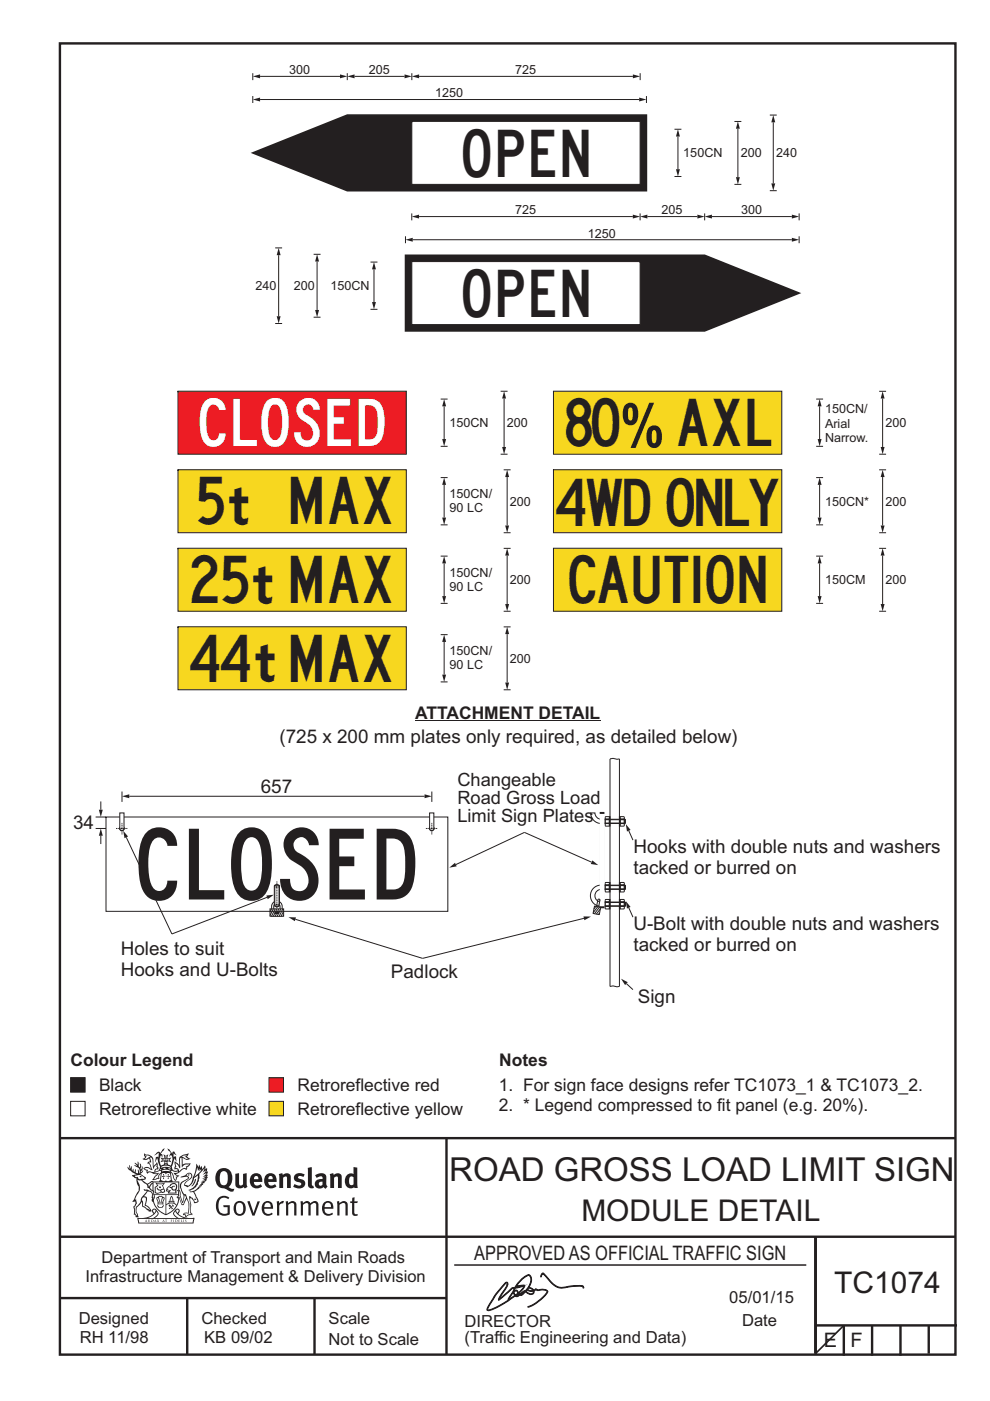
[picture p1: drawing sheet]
<svg xmlns="http://www.w3.org/2000/svg" width="210mm" height="297mm" viewBox="0 0 210 297" stroke-linecap="round" stroke-linejoin="round" font-family="sans-serif">
<path d="M12.7 9.2h190v278h-190zM12.7 241.3h189.9M94.7 241.4v45.8M12.7 275.2h82M12.7 262.2h190.1M39.7 275.2v12M66.7 275.2v12M173 262.2v24.8M173 281h30M197 281v6" fill="none" stroke="#231f20" stroke-width=".51"/>
<path d="M96.4 268.2h74.6" fill="none" stroke="#231f20" stroke-width=".21"/>
<g fill="#231f20">
<path d="M47 248.5a2.55 2.55 0 0 0 0 2.7l.3 .1a.81 .81 0 0 0 1-.9v-.6a1.04 1.04 0 0 0-1.1-1.5zM46.3 248.1a1.82 1.82 0 0 1 2.1-.2 1.82 1.82 0 0 1 .9 1.9 2.29 2.29 0 0 1-.8 1.9l.7 .3h.5l-.2 .6a2.87 2.87 0 0 1-2-.7 2.12 2.12 0 0 1-1.7-3.1z" fill-rule="evenodd"/>
<path d="M49.9 248.9l.8-.2v2a.46 .46 0 0 0 .2 .6 .46 .46 0 0 0 .7-.2v-2.2l.7-.2v2.4l.2 .5-.6 .4-.2-.3a1.02 1.02 0 0 1-1.2 .2 1.02 1.02 0 0 1-.6-1.1z" fill-rule="evenodd"/>
<path d="M54 249.5l-.1 .5h.9a.49 .49 0 0 0-.2-.6 .49 .49 0 0 0-.6 .1zM53.4 249.2a1.34 1.34 0 0 1 1.6-.3 1.34 1.34 0 0 1 .6 1.5v.2h-1.7a.77 .77 0 0 0 .5 .8 .77 .77 0 0 0 .9-.3l.3 .4a1.59 1.59 0 0 1-2.1 .2 1.59 1.59 0 0 1-.4-2z" fill-rule="evenodd"/>
<path d="M57 249.5l-.1 .5h.9a.49 .49 0 0 0-.2-.6 .49 .49 0 0 0-.6 .1zM56.4 249.2a1.34 1.34 0 0 1 1.6-.3 1.34 1.34 0 0 1 .7 1.5v.2h-1.8a.77 .77 0 0 0 .5 .8 .77 .77 0 0 0 .9-.3l.3 .4a1.59 1.59 0 0 1-2 .2 1.59 1.59 0 0 1-.5-2z" fill-rule="evenodd"/>
<path d="M59.1 248.9l.8-.2 .1 .4a.95 .95 0 0 1 1-.3 .95 .95 0 0 1 .7 .8v2.3h-.8v-2.3a.46 .46 0 0 0-.8 .1v2.2h-.9z" fill-rule="evenodd"/>
<path d="M62.5 249.1a1.75 1.75 0 0 1 2.1-.1l-.2 .5-.6-.2a.43 .43 0 0 0-.6 .3l.4 .3a1.04 1.04 0 0 1 1.2 1.2 1.04 1.04 0 0 1-1.4 .9l-1.2-.4 .3-.6 1 .4 .4-.4a.88 .88 0 0 0-1-.5l-.4-.2-.1-.4z" fill-rule="evenodd"/>
<path d="M65.3 247.6l.8-.2 .1 3.8 .2 .2 .2 .5a.88 .88 0 0 1-1-.1 .88 .88 0 0 1-.3-1z" fill-rule="evenodd"/>
<path d="M67.8 250.6a.43 .43 0 0 0-.1 .7 .43 .43 0 0 0 .7-.1v-.7zM66.8 249.2a1.7 1.7 0 0 1 2.4 .1v1.8l.3 .4-.4 .5-.5-.3a1.03 1.03 0 0 1-1.7-.2 1.03 1.03 0 0 1 .8-1.5h.7v-.4a.8 .8 0 0 0-1.2 .1z" fill-rule="evenodd"/>
<path d="M69.9 248.9l.8-.2 .1 .4a.95 .95 0 0 1 1-.3 .95 .95 0 0 1 .7 .8v2.3h-.8v-2.3a.46 .46 0 0 0-.8 .1v2.2h-.8z" fill-rule="evenodd"/>
<path d="M74.3 249.5a1.48 1.48 0 0 0 0 1.7l.4 .1 .3-.2v-1.5l-.3-.2zM75 247.4l.8 .2 .1 4.3h-.7l-.1-.2a1.26 1.26 0 0 1-1.4 0 1.26 1.26 0 0 1-.6-1.3 1.29 1.29 0 0 1 .5-1.3 1.29 1.29 0 0 1 1.4-.2z" fill-rule="evenodd"/>
<path d="M46.4 253.9a1.72 1.72 0 0 1 2.2 0l-.2 .3a1.24 1.24 0 0 0-1.4-.1 1.24 1.24 0 0 0-.7 1.3 1.49 1.49 0 0 0 1.3 2l.7-.2v-1.3h-.9l-.1-.4h1.4v2a1.93 1.93 0 0 1-2.2-.1 1.93 1.93 0 0 1-.7-2.2l.2-.7z" fill-rule="evenodd"/>
<path d="M50.3 255.2a1.65 1.65 0 0 0 .3 2.2 .99 .99 0 0 0 1-1.5 .78 .78 0 0 0-.4-.8 .78 .78 0 0 0-.9 .1zM50 254.9a1.33 1.33 0 0 1 1.6-.1 1.33 1.33 0 0 1 .5 1.5 1.31 1.31 0 0 1-1.3 1.5 1.31 1.31 0 0 1-1.3-1.6l.1-.5z" fill-rule="evenodd"/>
<path d="M52.5 254.7l.4-.1 .9 2.6 .8-2.5h.5l-1.1 3h-.5z" fill-rule="evenodd"/>
<path d="M56.2 255.2l-.2 .7h1.4a.7 .7 0 0 0-.3-.8 .7 .7 0 0 0-.9 .1zM55.9 255a1.22 1.22 0 0 1 1.5-.2 1.22 1.22 0 0 1 .5 1.5h-1.9a.93 .93 0 0 0 .5 1 .93 .93 0 0 0 1.2-.2l.1 .3a1.43 1.43 0 0 1-1.7 .1 1.43 1.43 0 0 1-.6-1.7z" fill-rule="evenodd"/>
<path d="M58.7 254.8l.4-.2 .1 .5 .4-.3 .6-.2-.2 .6a.66 .66 0 0 0-.8 .6v1.9h-.4z" fill-rule="evenodd"/>
<path d="M60.6 254.8l.4-.2 .1 .5a.94 .94 0 0 1 1-.4 .94 .94 0 0 1 .8 .7v2.3h-.5l-.1-2.5a.81 .81 0 0 0-1.2 .3v2.2h-.4z" fill-rule="evenodd"/>
<path d="M63.7 254.7l.5-.1 .1 .5 .4-.3a.78 .78 0 0 1 1.1 .3 .9 .9 0 0 1 1-.5 .9 .9 0 0 1 .7 .8v2.3h-.4l-.1-2.5a.67 .67 0 0 0-1.1 .3v2.2h-.5v-2.4l-.4-.2-.7 .4v2.2h-.5z" fill-rule="evenodd"/>
<path d="M69 255.2l-.2 .7h1.4a.7 .7 0 0 0-.3-.8 .7 .7 0 0 0-.9 .1zM68.7 255a1.22 1.22 0 0 1 1.5-.2 1.22 1.22 0 0 1 .5 1.5h-1.9a.93 .93 0 0 0 .5 1 .93 .93 0 0 0 1.2-.2l.1 .3a1.44 1.44 0 0 1-1.7 .1 1.44 1.44 0 0 1-.6-1.7z" fill-rule="evenodd"/>
<path d="M71.4 254.8l.5-.2 .1 .5a.94 .94 0 0 1 1-.4 .94 .94 0 0 1 .7 .7v2.3h-.4l-.1-2.5a.81 .81 0 0 0-1.2 .3v2.2h-.5z" fill-rule="evenodd"/>
<path d="M74.7 254l.5-.2v.9h.7l-.1 .4h-.7l.1 2.2 .1 .1h.5l.1 .3a.75 .75 0 0 1-1.2-.6v-2h-.4v-.4h.4z" fill-rule="evenodd"/>
<path d="M30.8 244.9l1.1 .3-.9 .5h-.4l.5-.5zM31.8 245.5l.2-.1a2.44 2.44 0 0 1 .4 2l.1 .4 .7-1-.1 .6 .3 .3a.57 .57 0 0 0-.6 .8l-1-.2-.5 .2 .1-.5-.7-.2 .6-.2 1 .5 .1-.1-.6-1.3-.2-.1 .5-.1zM30.7 244.5l-.2 .4 .3 .4-.6 .4a1.04 1.04 0 0 0 1.4-.1l.2 .7h-.4l-.2 .4a.94 .94 0 0 1 .9 1.1l-.2-.1a1.16 1.16 0 0 0-1.5-.1l.3 .4 .4 .2 .1 .5 .2 .2v-.2a.94 .94 0 0 1 1.1 .2h.9l-1.2 1.2a1.13 1.13 0 0 0 1.2-.2l.4-.1-.1-.4 .5-.7a.83 .83 0 0 0-.6 1.1l-.3-.1-.7 .3 1.1-1.4-.5 .2-.5-.1 1.3-.5-.2-.2-.8 .4v-.3l.2-.2 .3 .1 .1-.3-.2-.4v-.6l-.2-.3-.6 .9v-.7a1.42 1.42 0 0 0-1.7-1.8z" fill-rule="evenodd"/>
<path d="M38.5 245.3l.5-.3 .7-.1-.6 .3 .8 .5h-.3zM38.3 245.5h.2l.1 2a1.69 1.69 0 0 1 1.5-.7l-.7 .5 .1 .5a1.1 1.1 0 0 0-1.5 .6l-.1-.5-.2-.2h-.5l.2-.4-.2-.7a1.42 1.42 0 0 1 .8 1.1l.2-.1zM37.1 246.2l.1 1-.2 .3v.5l.6-.1 .1 .2a.96 .96 0 0 1-1.1-.1l-.1 .1a1.06 1.06 0 0 0 1.3 .2v.1a.72 .72 0 0 1-1 .2l.3 .5 .6 .3-.4 .1-.1 .7-.3-.4-.3-1.1-.4-.4 .4 .9a1.54 1.54 0 0 0 .6 1.2l.2-.3a.58 .58 0 0 1 .5-.7l.1-.2h-.3l-.4-.3 .9-.5a.93 .93 0 0 1 1.1-.5l.1 .2 .2-.1 .1-.5a.99 .99 0 0 0 .7-.9l-1.3 .1-.4 .3v-1.5l.9 .4 .8-.3h-.3l-.5-.4 .4-.7-.7 .2a1.46 1.46 0 0 0-1.3 2.1v.4l-.2-.4z" fill-rule="evenodd"/>
<path d="M35.6 248.9l.2 .1-.1 .4h.3l-.3 .1v.5l-.1-.6h-.3l.3-.1z" fill-rule="evenodd"/>
<path d="M34.6 248.9l.2 .1-.1 .3 .4 .1h-.4v.6l-.1-.5-.3-.1h.3z" fill-rule="evenodd"/>
<path d="M34.3 248.8a.57 .57 0 0 1 .9 .2 .57 .57 0 0 1 .9-.2l.2 1.4-.2 .1a.57 .57 0 0 1-.9-.1 .69 .69 0 0 1-1.1 0zM34.2 248.1l-.3 2.1-.2 .4h2.9l-.1-.4-.3-2.1h-.2v.3l-.8-.1-.9 .1 .1-.3z" fill-rule="evenodd"/>
<path d="M34.2 252.4a.3 .3 0 0 0 .6 0 .3 .3 0 0 0-.6 0zM33.3 251l.3 .3-.3 .3a.79 .79 0 0 0 0 1.3l.8-.2-.1-.3a.55 .55 0 0 1-.7-.6h.1l.1 .3 .4 .1 .8-.2-.4-.7 .4-.3-.7 .1zM33 250.7l1.1 .2 .9-.2-.4 .7 .4 1.1a.56 .56 0 0 1-.8 .3l-.2 .1a.73 .73 0 0 1-.9 .1 .73 .73 0 0 1-.3-.9v-.4l.5-.4z" fill-rule="evenodd"/>
<path d="M35.6 251.9l.7-.5a.58 .58 0 0 1 1-.1 .58 .58 0 0 1-.5 .9l-.2-.3a.43 .43 0 0 1 .6-.3v-.1a.57 .57 0 0 0-.8 .2l-.2-.1-.3 .2 .4 .1a.55 .55 0 0 0 .9 .5v.5h-1.3l.3-.4-.1-.2-.6 .1 .2-.2-.2-.1zM35.4 251.8l-.1 .2a.39 .39 0 0 0 .2 .7l.3-.1-.2 .5h1.9l-.1-.8a.86 .86 0 0 0-.1-1.4 .86 .86 0 0 0-1.3 .4z" fill-rule="evenodd"/>
<path d="M36 254.8h.8v.2h-.8zM36.4 253.8l.2 .8h-.4zM36.4 253.5l-.3 .5-.1 .6h-.2v.4l-.7 .4 .1 .2a1.48 1.48 0 0 1 2.2 .1l.2-.1-.6-.5v-.5h-.2l-.1-.6z" fill-rule="evenodd"/>
<path d="M35.8 255.4l.3 .1 .2 .3 .3-.2-.2-.2a.38 .38 0 0 1 .4 .5l-.1-.2-.3 .3 .3 .2-.3 .2-.1-.3-.4 .3-.1-.2 .4-.3-.2-.1-.1 .1z" fill-rule="evenodd"/>
<path d="M34.5 254h.2v.2l-.3 .6h-.1zM33.6 255.3h.9v.2a.55 .55 0 0 1-.8 .4v-.2h-.2zM33.4 254h.2l.2 .8h-.2zM33.6 255h.8l.1 .1-.8 .1zM33.8 253.7h.5l-.2 1.1h-.2zM33.3 253.8l-.1 .3 .3 1.2a.48 .48 0 0 0-.1 .5 .48 .48 0 0 0 .4 .3l.6-.1a.49 .49 0 0 0 .2-.7l.3-1.2-.1-.3a1.42 1.42 0 0 0-1.5 0z" fill-rule="evenodd"/>
<path d="M33.6 251.6h.5l.1 .3h-.4z" fill-rule="evenodd"/>
<path d="M41.3 250.1l.3-.2-.2 .9-.6 .7h-.2l.5-.7z" fill-rule="evenodd"/>
<path d="M39.7 249l.3-.2 .5 .2a.88 .88 0 0 1-.6 1.1 1.22 1.22 0 0 0-.8 1.3l.5 .2a.72 .72 0 0 0 .9-.4l.5-.8 .2-.6 .8-.6v.3a2.85 2.85 0 0 1-2 2.8l.1 .1a2.13 2.13 0 0 0 1.9-1.5l-.1-.2a2.01 2.01 0 0 0 .3-1.8l1.2-1.3-.4 1 .7-.5-.7 1 .8-.4-.8 .8 .7-.1-.9 .5 .8-.1-.8 .4h.7l-.8 .3 .3 .2h-.4l.2 .4-.4-.1 .2 .3h-.4l.1 .3h-.1a2.16 2.16 0 0 1-2 1l.1 .2h.4a.76 .76 0 0 1 .7 .7l.5 1.2-.6 .2a1.45 1.45 0 0 0-1.2-1.3l.3 1.8-.1 1.9 .4 .2a1.07 1.07 0 0 0-1.2 .4v-.3l-.5-.2a.87 .87 0 0 1 1-.1l.1-.7a4.4 4.4 0 0 0-.6-3.1l-.1-.3h-.2a2.16 2.16 0 0 1-.7-2.2l.3-.3 1.2-.8a.55 .55 0 0 0-.4-.7zM37.8 252.4a.76 .76 0 0 1 .3 1.1l.6 1.6 .4-1.7 .2 .1a.61 .61 0 0 1-.1 .9l-.3 .9h-.2l-.7-1.6-.3 .1a1.18 1.18 0 0 0 .1-1.4zM41.8 247.5l.2 .8 .3-.6v.6l.3-.5a1.9 1.9 0 0 1-1.1 1.4l-.3 .3zM38.2 249.6l1.4-.1 .2 .1v.3l-.5 .3a1.26 1.26 0 0 0-1 1.9l.2 .7a1.84 1.84 0 0 1 .2 2l-.4-1.3a.96 .96 0 0 0-.4-1.3l-.4 .3a.78 .78 0 0 1-.1 1.3l.2 .2h.4l.4 1.1a.38 .38 0 0 0 .2 .4 .38 .38 0 0 0 .4-.1l.6-1.2a2.94 2.94 0 0 1 .3 2.5v.5l-.8-.1-.3 .4v.2l.4-.1 .1 .4 .2 .1a1.02 1.02 0 0 1 1.3-.5l-.1-.4-.3-.1 .2-1.7-.3-1.4 .1 .1a1.14 1.14 0 0 1 .7 .9 .63 .63 0 0 0 .9-.2 .63 .63 0 0 0-.2-.8l-.6-1.3 .9-.6 .2-.3 .2-.1v-.2h.3l-.1-.3h.4l-.1-.3 .5-.1-.2-.2 .5-.4 .1-.2-.3 .1 .5-.6-.3 .1 .3-.6-.4 .1 .4-.5v-.3l-.3 .2 .1-.6v-.3l-.4 .3-.1-.8-.5 .8-.2-.7-.2 .5-.3-.8-.1 .6-.5-.8-.1 1.4-.7 1.9a1.81 1.81 0 0 1-.9 1.4l-.6-.2a1.75 1.75 0 0 1 1.1-1.2 .75 .75 0 0 0 .1-1.3 .75 .75 0 0 0-1.2 .5z" fill-rule="evenodd"/>
<path d="M41.2 254.2l.3-.1 .1 .3h-.4z" fill-rule="evenodd"/>
<path d="M29.4 258.4h11.6l-.2 .8h-11.3zM31.3 258.2l.5-.1a2.48 2.48 0 0 0 1.4-1.3l.2 .6-.5 .5-.4 .3zM32.5 256.6l.3-.2 .2 .2-.3 .6zM37.2 256.8a2.65 2.65 0 0 0 1.8 1.4h-1.1l-.5-.3-.5-.5zM37.4 256.6l.2-.2 .3 .2-.3 .6zM29.2 258.2l.1 1.2h11.7l.3-1.1-.2-.1a4.1 4.1 0 0 1-3.3-.9l.3-.4-.1-.5a1.06 1.06 0 0 0-1.3 .9l.2 .4 .6 .5h-4.7l.3-.1a.84 .84 0 0 0 .6-.7 .84 .84 0 0 0-.5-.9l-.3-.2-.5 .1-.1 .5 .3 .4a4.2 4.2 0 0 1-3.4 .9z" fill-rule="evenodd"/>
<path d="M31 258.7l.1 .2h-.2zM31 258.6l-.3 .5 .4-.1 .2 .1z" fill-rule="evenodd"/>
<path d="M31.3 258.6h.2v.4a.25 .25 0 0 0 .3-.1 .25 .25 0 0 0-.1-.3h.1a.29 .29 0 0 1 0 .4 .29 .29 0 0 1-.4 0 .29 .29 0 0 1 0-.4z" fill-rule="evenodd"/>
<path d="M32.2 258.6a.22 .22 0 0 1 .3 .2 .22 .22 0 0 1-.3 .2zM32 258.6v.5a.33 .33 0 0 0 .5-.1 .33 .33 0 0 0 0-.4 .33 .33 0 0 0-.5 0z" fill-rule="evenodd"/>
<path d="M32.9 258.7l.1 .2h-.2zM32.9 258.6l-.2 .5 .3-.1 .2 .1z" fill-rule="evenodd"/>
<path d="M33.3 258.6h.2v.2l.3-.2-.2 .2 .2 .3-.3-.2-.1 .2h-.1l.2-.3z" fill-rule="evenodd"/>
<path d="M34.7 258.7l.1 .2h-.2zM34.7 258.6l-.3 .5 .4-.1 .2 .1z" fill-rule="evenodd"/>
<path d="M35 258.6h.4h-.1v.5h-.2l.1-.5z" fill-rule="evenodd"/>
<path d="M36.2 258.6h.3h-.2v.2h.2h-.2l.1 .3h-.2z" fill-rule="evenodd"/>
<path d="M36.7 258.6h.2v.5h-.2z" fill-rule="evenodd"/>
<path d="M37.3 258.6a.22 .22 0 0 1 .3 .2 .22 .22 0 0 1-.3 .2zM37.1 258.6v.5a.33 .33 0 0 0 .5-.1 .33 .33 0 0 0 0-.4 .33 .33 0 0 0-.5 0z" fill-rule="evenodd"/>
<path d="M37.8 258.6h.3h-.1v.2h.1h-.1v.2l.1 .1h-.3z" fill-rule="evenodd"/>
<path d="M38.3 258.6h.3l-.1 .4 .2 .1h-.4z" fill-rule="evenodd"/>
<path d="M38.9 258.6h.2v.5h-.2z" fill-rule="evenodd"/>
<path d="M39.3 258.6h.2l-.2 .1 .2 .2-.1 .2h-.1v-.2l.2 .1z" fill-rule="evenodd"/>
<path d="M34.2 247.4a1.51 1.51 0 0 1 2 .2 2.67 2.67 0 0 0-2.1 0zM35.7 247.6l.4 .2 .1 .2-.4-.1zM34.6 247.7l.4-.1 .2 .2h-.4zM34 247.9l.3 .1-.3 .1zM34.9 246.9l.3-.2 .2 .2zM34.9 245.7h.2v.4h-.2zM35 245.1l.2 .2 .2-.2-.1 .4h-.2zM35.1 246.3h.2l.1 .4-.2-.2-.2 .2zM35.3 245.7h.2v.4h-.2zM34.4 245.7l.3 .1v.2l-.3 .1 .2-.2zM35.7 245.8l.3-.1-.2 .2 .2 .2-.4-.1zM32.7 244.9l1-.5-.1 1-.2-.1-.4 .1-.2 1.1 .5-1 .2 .9a1.84 1.84 0 0 1 .3 1.7l.4 .1a2.48 2.48 0 0 1 2.2 .1l.2-.3-.2-.7 .7-1.7 .4 .6-.2-1-.2-.1-.2 .3v-.9l.6 .4-.6-.7h-.3l-.1 .4-.5-.8-.5-.3 .2 .4 .5 .6-.4 .7 .4-.3a2.06 2.06 0 0 1 0 2.2l-.6-.2-.1-.6 .1-.1 .8 .2-.4-.5 .4-.5-.7 .2-.2-.2 .2-.7-.5 .4-.5-.4 .2 .7-.2 .2-.7-.2 .4 .5-.4 .5 .7-.2 .2 .1-.2 .6-.5 .2a2.02 2.02 0 0 1 0-2.2l.3 .5-.1-.6-.3-.1 .8-1.2-.5 .3-.4 .7-.2-.3a.8 .8 0 0 0-.8 .5z" fill-rule="evenodd"/>
<path d="M29.2 250.1l.3 .2a.61 .61 0 0 1 .8 .3l.3 .2a.8 .8 0 0 1 .6 1l.4 .1 .5 .6a1 1 0 0 1 .5 1l-.1 .7v-.5h-.1a.96 .96 0 0 0-.8-1.3l-.3-.2h-.6l-.1-.1-.2 .1 .2 .3h.5l-1.1 1.4-.2 .9-.4 .6a1.33 1.33 0 0 0-.5 1.8l.2 .5a1.26 1.26 0 0 1-.5-1.4l-.1-.4a1.56 1.56 0 0 0 .4-1.7l-.3 .2 .2-.5a3.2 3.2 0 0 0 .7-3zM30.4 253.9h.4a2.06 2.06 0 0 1-.1 1.6l.7 .5 .4 .5-.6-.2-.8-.6-.1-.9a.51 .51 0 0 1 .1-.9zM28.6 249.3a1.52 1.52 0 0 1 2.1 .6l-1.1 .1-.2-.1-.2-.4-.4 .1zM27.5 247v.8l-.3-.4-.2 .1a3.1 3.1 0 0 0 2 1.5l-1 .1 .5 .6 .5 .1v1.1a1.84 1.84 0 0 1-.2 2.5l-.4 .9-.4 .4 .3 .1 .4-.1 .1 .4-.2 .5-.3 .2 .1 1.8 .2-.1 .2 .6h.2l.4-.1-.1-.5a1.3 1.3 0 0 1-.1-1.6l.8-1.1 .2 1.1 .6 .2 .4 .6 .2-.2 .2 .4 .5-.1a1.85 1.85 0 0 0-1.2-1.3l.1-.3a1.39 1.39 0 0 0 0-1.5h-.5l.5-.6a.66 .66 0 0 1 .9-.4 .66 .66 0 0 1 .3 .9l-.1 .4h.2v.1l-.2 .3 .2 .5 .2-.3a2.24 2.24 0 0 0 .1-2.2 .73 .73 0 0 1-.7-.6 .73 .73 0 0 1 .5-.8l.1-.2a.94 .94 0 0 0-.9 .8 .48 .48 0 0 1-.1-.5 .48 .48 0 0 1 .5-.3l.5-.3a.51 .51 0 0 0-.8 .2l-.5 .3-1-.8 .6-.1 .1-.5-1.1-.7 .5-.4v-.4l-.5 .5 .1-.2a.69 .69 0 0 0 .2-1.1v.5l-.3 .2 .1-1.1-.3-.2 .1 .6-.1 .2-.4-1.2v.6l-.7-.3 .6 .6-.6-.2 .2 .3a1 1 0 0 1 .8 1.5l-.2-.8v.8l-.5-.2-.1-.7-.2 .6-.2-.1v-.6l-.2 .4-.2-.2 .1-.7-.2 .5z" fill-rule="evenodd"/>
<path d="M29.5 249.5l.3-.2 .3 .3z" fill-rule="evenodd"/>
<path d="M32.4 250.5h5.6v2l-.2-.1v-1.7h-5.2v2.5h5.2v-.8l.1 .2-.1 1.1v-.3h-2.5v4a4.1 4.1 0 0 0 2.6-3.6l.1-.1a4 4 0 0 1-2.8 3.9 4.2 4.2 0 0 1-2.8-4.7l.1 1.3 .1-.1a3.8 3.8 0 0 0 2.5 3.3v-4h-2.5l-.2-.9z" fill-rule="evenodd"/>
<circle cx="40" cy="249.1" r=".17"/>
</g>
<path d="M179 281v6.4M185 281v6.4M191 281v6.4" fill="none" stroke="#231f20" stroke-width=".51"/>
<path d="M179 281l-6 6" fill="none" stroke="#231f20" stroke-width=".35"/>
<path d="M86 50.1v1.5M87.3 45.2v1.5M135.8 45.2v1.5M149.5 45.2v1.5M151 45.9h17M169.5 45.2v1.5M169.5 50.1v1.5" fill="none" stroke="#231f20" stroke-width=".21"/>
<g fill="#231f20">
<path d="M149.5 45.9l1.5-.4v.8z"/>
<path d="M168 45.5l1.5 .4-1.5 .4z"/>
</g>
<path d="M137.3 45.9h10.6" fill="none" stroke="#231f20" stroke-width=".21"/>
<g fill="#231f20">
<path d="M135.8 45.9l1.5-.4v.8z"/>
<path d="M147.9 45.5l1.6 .4-1.6 .4z"/>
</g>
<path d="M88.9 45.9h45.3" fill="none" stroke="#231f20" stroke-width=".21"/>
<g fill="#231f20">
<path d="M87.3 45.9l1.6-.4v.8z"/>
<path d="M134.2 45.5l1.6 .4-1.6 .4z"/>
</g>
<path d="M87.5 50.8h80.5" fill="none" stroke="#231f20" stroke-width=".21"/>
<g fill="#231f20">
<path d="M86 50.8l1.5-.4v.8z"/>
<path d="M168 50.4l1.5 .4-1.5 .4z"/>
</g>
<path d="M86 54.1h63.5l20 8-20 8.1h-63.5z" fill-rule="evenodd" fill="#231f20" stroke="#231f20" stroke-width=".33"/>
<path d="M87.3 55.5v13.3h48.5v-13.3z" fill-rule="evenodd" fill="#fff" stroke="#231f20" stroke-width=".21"/>
<path d="M58.4 52.6h1.4M66.5 53.9h1.5M78.6 55.6h1.5M79.3 57.1v6.9M58.4 68.6h1.4M66.5 67.3h1.5M78.6 65.6h1.5" fill="none" stroke="#231f20" stroke-width=".21"/>
<g fill="#231f20">
<path d="M78.9 64h.8l-.4 1.6z"/>
<path d="M79.3 55.6l.4 1.5h-.8z"/>
</g>
<path d="M67.3 55.4v10.3" fill="none" stroke="#231f20" stroke-width=".21"/>
<g fill="#231f20">
<path d="M66.8 65.7h.9l-.4 1.6z"/>
<path d="M67.3 53.9l.4 1.5h-.9z"/>
</g>
<path d="M59.1 54.1v12.9" fill="none" stroke="#231f20" stroke-width=".21"/>
<g fill="#231f20">
<path d="M58.7 67h.8l-.4 1.6z"/>
<path d="M59.1 52.6l.4 1.5h-.8z"/>
</g>
<path d="M143.1 37.4h1.4M143.1 27.4h1.4M143.8 28.9v7M155.8 25.8h1.4M155.8 39.1h1.4M163.3 24.4h1.4M163.3 40.4h1.4" fill="none" stroke="#231f20" stroke-width=".21"/>
<g fill="#231f20">
<path d="M143.4 35.9h.8l-.4 1.5z"/>
<path d="M143.8 27.4l.4 1.5h-.8z"/>
</g>
<path d="M156.5 27.3v10.3" fill="none" stroke="#231f20" stroke-width=".21"/>
<g fill="#231f20">
<path d="M156.1 37.6h.8l-.4 1.5z"/>
<path d="M156.5 25.7l.4 1.6h-.8z"/>
</g>
<path d="M53.6 15.5v1.5M55.2 16.2h16.9M73.7 15.5v1.5M87.3 15.5v1.5M135.8 15.5v1.5M53.6 20.4v1.4M137.1 20.4v1.4" fill="none" stroke="#231f20" stroke-width=".21"/>
<g fill="#231f20">
<path d="M72.1 15.8l1.6 .4-1.6 .4z"/>
<path d="M53.6 16.2l1.6-.4v.8z"/>
</g>
<path d="M75.2 16.2h10.6" fill="none" stroke="#231f20" stroke-width=".21"/>
<g fill="#231f20">
<path d="M85.8 15.8l1.5 .4-1.5 .4z"/>
<path d="M73.7 16.2l1.5-.4v.8z"/>
</g>
<path d="M88.9 16.2h45.3" fill="none" stroke="#231f20" stroke-width=".21"/>
<g fill="#231f20">
<path d="M134.2 15.8l1.6 .4-1.6 .4z"/>
<path d="M87.3 16.2l1.6-.4v.8z"/>
</g>
<path d="M55.2 21.1h80.4" fill="none" stroke="#231f20" stroke-width=".21"/>
<g fill="#231f20">
<path d="M135.6 20.7l1.5 .4-1.5 .4z"/>
<path d="M53.6 21.1l1.6-.4v.8z"/>
</g>
<path d="M53.6 32.4l20.1-8h63.4v16h-63.4z" fill-rule="evenodd" fill="#231f20" stroke="#231f20" stroke-width=".33"/>
<path d="M87.3 25.7h48.5v13.4h-48.5z" fill-rule="evenodd" fill="#fff" stroke="#231f20" stroke-width=".21"/>
<path d="M164 25.9v13" fill="none" stroke="#231f20" stroke-width=".21"/>
<g fill="#231f20">
<path d="M163.6 38.9h.8l-.4 1.5z"/>
<path d="M164 24.4l.4 1.5h-.8z"/>
</g>
<path d="M106.8 99.6h1.5M93.5 111.3h1.4M93.5 101.3h1.4M94.2 102.8v6.9M106.8 112.9h1.5" fill="none" stroke="#231f20" stroke-width=".21"/>
<g fill="#231f20">
<path d="M93.8 109.7h.8l-.4 1.6z"/>
<path d="M94.2 101.3l.4 1.5h-.8z"/>
</g>
<path d="M107.6 101.1v10.3" fill="none" stroke="#231f20" stroke-width=".21"/>
<g fill="#231f20">
<path d="M107.2 111.4h.8l-.4 1.6z"/>
<path d="M107.6 99.6l.4 1.5h-.8z"/>
</g>
<path d="M37.8 99.6h48.4v13.4h-48.4z" fill-rule="evenodd" fill="#f7d71f" stroke="#231f20" stroke-width=".21"/>
<path d="M93.5 117.9h1.4M94.2 119.5v6.9M106.8 116.3h1.5M93.5 127.9h1.4M106.8 129.6h1.5" fill="none" stroke="#231f20" stroke-width=".21"/>
<g fill="#231f20">
<path d="M93.8 126.4h.8l-.4 1.5z"/>
<path d="M94.2 117.9l.4 1.6h-.8z"/>
</g>
<path d="M107.6 117.8v10.3" fill="none" stroke="#231f20" stroke-width=".21"/>
<g fill="#231f20">
<path d="M107.2 128.1h.8l-.4 1.5z"/>
<path d="M107.6 116.2l.4 1.6h-.8z"/>
</g>
<path d="M37.8 116.2h48.4v13.4h-48.4z" fill-rule="evenodd" fill="#f7d71f" stroke="#231f20" stroke-width=".21"/>
<path d="M93.5 134.6h1.4M94.2 136.1v6.9M106.8 132.9h1.5M93.5 144.6h1.4M106.8 146.2h1.5" fill="none" stroke="#231f20" stroke-width=".21"/>
<g fill="#231f20">
<path d="M93.8 143h.8l-.4 1.6z"/>
<path d="M94.2 134.6l.4 1.5h-.8z"/>
</g>
<path d="M107.6 134.4v10.3" fill="none" stroke="#231f20" stroke-width=".21"/>
<g fill="#231f20">
<path d="M107.2 144.7h.8l-.4 1.6z"/>
<path d="M107.6 132.9l.4 1.5h-.8z"/>
</g>
<path d="M37.8 132.9h48.4v13.3h-48.4z" fill-rule="evenodd" fill="#f7d71f" stroke="#231f20" stroke-width=".21"/>
<path d="M173.1 94.6h1.5M173.1 84.6h1.5M173.8 86.2v6.9M186.5 83h1.4M186.5 96.3h1.4" fill="none" stroke="#231f20" stroke-width=".21"/>
<g fill="#231f20">
<path d="M173.4 93.1h.9l-.5 1.5z"/>
<path d="M173.8 84.6l.5 1.6h-.9z"/>
</g>
<path d="M187.2 84.5v10.3" fill="none" stroke="#231f20" stroke-width=".21"/>
<g fill="#231f20">
<path d="M186.8 94.8h.8l-.4 1.5z"/>
<path d="M187.2 83l.4 1.5h-.8z"/>
</g>
<path d="M117.4 82.9h48.4v13.4h-48.4z" fill-rule="evenodd" fill="#f7d71f" stroke="#231f20" stroke-width=".21"/>
<path d="M88.1 152.9h39.2M20.3 173.2h2.2M20.3 175.7h2.2M21.4 169.9v1.8M24.9 175.2l1-.6 .9 .6v1l-.9 .5-1-.5zM90.6 175.2l1-.6 .9 .6v1l-.9 .5-1-.5z" fill="none" stroke="#231f20" stroke-width=".21"/>
<path d="M21 171.7h.8l-.4 1.5z" fill="#231f20"/>
<path d="M21.4 177.2v1.8" fill="none" stroke="#231f20" stroke-width=".21"/>
<path d="M21.4 175.7l.4 1.5h-.8z" fill="#231f20"/>
<path d="M25.9 167.8v2.2M27.4 168.8h62.6M91.6 167.8v2.2" fill="none" stroke="#231f20" stroke-width=".21"/>
<g fill="#231f20">
<path d="M90 168.4l1.6 .4-1.6 .4z"/>
<path d="M25.9 168.8l1.5-.4v.8z"/>
</g>
<path d="M128.4 187.2h.8v.4h-.8zM128.4 192.2h.8v.5h-.8zM128.4 188.6h.8v.5h-.8zM128.4 190.8h.8v.4h-.8zM131.6 187.2h.8v.4h-.8zM131.6 192.2h.8v.5h-.8zM131.6 188.6h.8v.5h-.8zM131.6 190.8h.8v.4h-.8zM132.6 191.3v.9M132.6 187.7v.9" fill="none" stroke="#231f20" stroke-width=".21"/>
<g fill="#fff" stroke="#231f20" stroke-width=".21">
<path d="M131.6 187.7h.8v.8h-.8z" fill-rule="evenodd"/>
<path d="M131.6 191.3h.8v.8h-.8z" fill-rule="evenodd"/>
<path d="M128.4 187.7h.8v.8h-.8z" fill-rule="evenodd"/>
<path d="M128.4 191.3h.8v.8h-.8z" fill-rule="evenodd"/>
</g>
<path d="M128.1 191.3h4.6M128.1 188.5h4.6M128.1 192.1h4.6M128.1 187.8h4.6M128.3 187.5v1.3M128.3 191v1.3M129.2 187.5v1.3M129.2 191v1.3M131.5 187.5v1.3M131.5 191v1.3M132.4 187.5v1.3M132.4 191v1.3" fill="none" stroke="#231f20" stroke-width=".21"/>
<g fill="#fff" stroke="#231f20" stroke-width=".21">
<path d="M131.4 187.1l.1 2z" fill-rule="evenodd"/>
<path d="M131.4 190.7l.1 2z" fill-rule="evenodd"/>
<path d="M129.3 187.1l.1 2z" fill-rule="evenodd"/>
<path d="M129.3 190.7l.1 2z" fill-rule="evenodd"/>
</g>
<path d="M128.4 174.7h.8v.4h-.8zM128.4 173.2h.8v.4h-.8zM131.6 174.7h.8v.4h-.8zM131.6 173.2h.8v.4h-.8zM132.6 173.7v.9M128 187.7a2.3 2.3 0 0 0-2.8 2.2 2.3 2.3 0 0 0 2.8 2.3M128.1 187.7h4.5l.1 .8-4.6 .1zM128.1 191.3h4.5l.1 .8-4.6 .1zM128.1 188.6a1.42 1.42 0 0 0-1.9 1.3 1.42 1.42 0 0 0 1.9 1.4" fill="none" stroke="#231f20" stroke-width=".21"/>
<g fill="#fff" stroke="#231f20" stroke-width=".21">
<path d="M131.6 173.8h.8v.7h-.8z" fill-rule="evenodd"/>
<path d="M128.4 173.8h.8v.7h-.8z" fill-rule="evenodd"/>
</g>
<path d="M128.1 173.8h4.6M128.1 174.5h4.6M128.3 173.5v1.3M129.2 173.5v1.3M131.5 173.5v1.3M132.4 173.5v1.3" fill="none" stroke="#231f20" stroke-width=".21"/>
<g fill="#fff" stroke="#231f20" stroke-width=".21">
<path d="M131.4 173.1l.1 2z" fill-rule="evenodd"/>
<path d="M129.3 173.1l.1 2z" fill-rule="evenodd"/>
</g>
<g fill="none" stroke="#231f20" stroke-width=".21">
<path d="M128.1 173.7h4.5l.1 .8-4.6 .1zM128.1 173.7a1.47 1.47 0 0 1-1.9-1.3h-.9a2.32 2.32 0 0 0 2.8 2.2"/>
<circle cx="25.9" cy="175.6" r=".89"/>
<circle cx="91.6" cy="175.6" r=".89"/>
</g>
<path d="M22.5 173.2h72.5v20h-72.5z" fill-rule="evenodd" fill="#fff" stroke="#231f20" stroke-width=".21"/>
<g fill="none" stroke="#231f20" stroke-width=".21">
<circle cx="25.9" cy="175.6" r=".5"/>
<circle cx="91.6" cy="175.6" r=".5"/>
</g>
<g fill="#fff" stroke="#231f20" stroke-width=".21">
<path d="M91.1 172.4h.9v3.3a.45 .45 0 0 1-.4 .4 .45 .45 0 0 1-.5-.4z" fill-rule="evenodd"/>
<path d="M25.4 172.4h.9v3.3a.45 .45 0 0 1-.4 .4 .45 .45 0 0 1-.5-.4z" fill-rule="evenodd"/>
</g>
<path d="M24.6 175.7h2.5M25.9 176.9v-2.5M90.3 175.7h2.5M91.6 176.9v-2.5" fill="none" stroke="#231f20" stroke-width=".21" stroke-dasharray=".2 .1 0 .1" stroke-linecap="butt"/>
<path d="M58.3 187.7l.2-.1a.65 .65 0 0 1 .8 .2v4.2a.68 .68 0 0 1-1.1 0z" fill-rule="evenodd" fill="#808285" stroke="#231f20" stroke-width=".21"/>
<path d="M57.3 192.7h2.9v1.6h-2.9zM58 192.7l-.7 1.4M58.1 192.7a.9 .9 0 0 1 .4-1.1l.3-.1a.66 .66 0 0 1 .6 .7v.5M58.4 192.7l-.8 1.6M58.8 192.7l-.8 1.6M59.2 192.7l-.8 1.6M59.6 192.7l-.8 1.6M59.9 192.7a1.2 1.2 0 0 0-1.2-1.6 1.2 1.2 0 0 0-1.1 1.6l-.3 .7M60 192.7l-.8 1.6M60.2 194l-.2 .3M60.2 193.2l-.6 1.1" fill="none" stroke="#231f20" stroke-width=".21"/>
<g fill="#fff" stroke="#231f20" stroke-width=".21">
<path d="M58.3 187.8l.4-.1 .5 .2v4l-.5 .3-.4-.3z" fill-rule="evenodd"/>
<path d="M127.2 172.4h1v20h-1z" fill-rule="evenodd"/>
</g>
<path d="M129.4 160.9v48.2l.6-.1 .9 .2 .5-.1v-48.2M129.4 160.9l.6-.1 .9 .2 .5-.1M126.1 192.1l1.3 .3-.3 1.5-1.3-.3zM126.4 192.2l-.4 .5M126.5 192.2l.3-1.4 .3-.2 .1 .3-.2 1.4M126.8 192.2l-1 1.3M127.2 192.3l-1.1 1.4M127.2 193.5l-.3 .4M127.3 192.7l-.8 1.1" fill="none" stroke="#231f20" stroke-width=".21"/>
<path d="M58.3 193.4h.8l.1 .2-.9 .1z" fill-rule="evenodd" fill="#808285" stroke="#231f20" stroke-width=".21"/>
<path d="M26.8 177.5l9.7 20.5" fill="none" stroke="#231f20" stroke-width=".21"/>
<path d="M26.1 176.1l1.1 1.3-.8 .3z" fill="#231f20"/>
<path d="M62.7 194.9l26.9 8.3" fill="none" stroke="#231f20" stroke-width=".21"/>
<path d="M61.2 194.5h1.6l-.3 .8z" fill="#231f20"/>
<path d="M56.6 190.3l-20.1 7.7" fill="none" stroke="#231f20" stroke-width=".21"/>
<path d="M56.5 189.9l1.6-.2-1.3 .9z" fill="#231f20"/>
<path d="M123.9 194.7l-34.3 8.5" fill="none" stroke="#231f20" stroke-width=".21"/>
<path d="M123.8 194.3h1.6l-1.4 .8z" fill="#231f20"/>
<path d="M111.2 176.5l14.3 6.3" fill="none" stroke="#231f20" stroke-width=".21"/>
<path d="M125.6 182.4l1.3 1-1.6-.2z" fill="#231f20"/>
<path d="M111.2 176.5l-14.5 6.8" fill="none" stroke="#231f20" stroke-width=".21"/>
<path d="M95.3 184l1.2-1.1 .4 .8z" fill="#231f20"/>
<path d="M133.4 176.1l.9 2" fill="none" stroke="#231f20" stroke-width=".21"/>
<path d="M132.7 174.7l1 1.3-.7 .3z" fill="#231f20"/>
<path d="M133.4 192.5l.9 2" fill="none" stroke="#231f20" stroke-width=".21"/>
<path d="M132.7 191.1l1 1.2-.7 .3z" fill="#231f20"/>
<path d="M58.2 188.1h1.1M58.2 191.8h1.1M58.7 192.5v-5.7" fill="none" stroke="#231f20" stroke-width=".21" stroke-dasharray=".2 .1 0 .1" stroke-linecap="butt"/>
<path d="M15 233.5h3.1v3.1h-3.1z" fill-rule="evenodd" fill="#fff" stroke="#231f20" stroke-width=".21"/>
<path d="M15 228.5h3.1v3.1h-3.1z" fill-rule="evenodd" fill="#231f20" stroke="#231f20" stroke-width=".21"/>
<path d="M132.9 208.5l1.4 1.3" fill="none" stroke="#231f20" stroke-width=".21"/>
<path d="M131.7 207.5l1.4 .7-.5 .7z" fill="#231f20"/>
<path d="M57.1 233.5h3v3.1h-3z" fill-rule="evenodd" fill="#f7d71f" stroke="#231f20" stroke-width=".21"/>
<path d="M57.1 228.5h3v3.1h-3z" fill-rule="evenodd" fill="#ed1c24" stroke="#231f20" stroke-width=".21"/>
<path d="M186.5 99.6h1.4M173.1 111.3h1.5M173.1 101.3h1.5M173.8 102.8v6.9M186.5 112.9h1.4" fill="none" stroke="#231f20" stroke-width=".21"/>
<g fill="#231f20">
<path d="M173.4 109.7h.9l-.5 1.6z"/>
<path d="M173.8 101.3l.5 1.5h-.9z"/>
</g>
<path d="M187.2 101.1v10.3" fill="none" stroke="#231f20" stroke-width=".21"/>
<g fill="#231f20">
<path d="M186.8 111.4h.8l-.4 1.6z"/>
<path d="M187.2 99.6l.4 1.5h-.8z"/>
</g>
<path d="M117.4 99.6h48.4v13.4h-48.4z" fill-rule="evenodd" fill="#f7d71f" stroke="#231f20" stroke-width=".21"/>
<path d="M173.1 117.9h1.5M173.8 119.5v6.9M186.5 116.3h1.4M173.1 127.9h1.5M186.5 129.6h1.4" fill="none" stroke="#231f20" stroke-width=".21"/>
<g fill="#231f20">
<path d="M173.4 126.4h.9l-.5 1.5z"/>
<path d="M173.8 117.9l.5 1.6h-.9z"/>
</g>
<path d="M187.2 117.8v10.3" fill="none" stroke="#231f20" stroke-width=".21"/>
<g fill="#231f20">
<path d="M186.8 128.1h.8l-.4 1.5z"/>
<path d="M187.2 116.2l.4 1.6h-.8z"/>
</g>
<path d="M117.4 116.2h48.4v13.4h-48.4z" fill-rule="evenodd" fill="#f7d71f" stroke="#231f20" stroke-width=".21"/>
<path d="M93.5 94.6h1.4M93.5 84.6h1.4M94.2 86.2v6.9M106.2 96.3h1.5" fill="none" stroke="#231f20" stroke-width=".21"/>
<g fill="#231f20">
<path d="M93.8 93.1h.8l-.4 1.5z"/>
<path d="M94.2 84.6l.4 1.6h-.8z"/>
</g>
<path d="M106.9 84.5v10.3" fill="none" stroke="#231f20" stroke-width=".21"/>
<g fill="#231f20">
<path d="M106.5 94.8h.8l-.4 1.5z"/>
<path d="M106.9 83l.4 1.5h-.8z"/>
</g>
<path d="M37.8 82.9h48.4v13.4h-48.4z" fill-rule="evenodd" fill="#ed1c24" stroke="#231f20" stroke-width=".21"/>
<path d="M106.2 83h1.5" fill="none" stroke="#231f20" stroke-width=".21"/>
<path d="M115 270l.3-.1 .8 .9a4.5 4.5 0 0 0 3 2.2l2-.4a3.9 3.9 0 0 1 2.6 .2l.1 .2-.1 .1-.2-.3h-2.4a3.9 3.9 0 0 1-4.6-1.3l-1.3-1.4-.4 .6h-.1zM107.2 271.9l.3-.1 .2 .2-.1 .7-1.7 2.7 2-1.7a1.43 1.43 0 0 1 1.3-.7 6.4 6.4 0 0 1 2.9-2.8 1.1 1.1 0 0 1 .6 1.7l-.5 1.1 .6 .2 .4 .3 .4-.2 .7 .1a2.31 2.31 0 0 1 1.7 .2l.2 .2a7.5 7.5 0 0 1-4.2 3.4v-.2a7.7 7.7 0 0 0 4-3.2 1.44 1.44 0 0 0-1.5-.2h-.4l-.5-.2-.2 .2a.73 .73 0 0 1-.8 .9l-.6-.2-.5-.4a1.32 1.32 0 0 1-1.4 .8l-.4 .2a1.2 1.2 0 0 0-1.4 .5l-.5 .4a9.7 9.7 0 0 1-4.4 2l-.1-.1a18.5 18.5 0 0 1 3.9-5.8zM111.8 273.5l-.2 .3 .9 .5 .5-.1 .1-.5a1.2 1.2 0 0 1-1.3-.2zM110.6 271.5l-1 1.2 1.5-.3 .2 .2a2.73 2.73 0 0 1-1.3 1.6l.2 .2 .6-.5a2.88 2.88 0 0 0 1.7-3.2 .48 .48 0 0 0-.5-.3 .48 .48 0 0 0-.4 .3zM112 273.2v.1a.91 .91 0 0 0 1.1 .3l-.7-.4zM109.5 272.8l-.1 .1 1.3-.2zM109.3 273.1l-.3 .6 .6-.2 .4 .6a2.33 2.33 0 0 0 1.1-1.5zM107.3 272a19.2 19.2 0 0 0-3.9 5.7 9.5 9.5 0 0 0 4.3-2l1.4-2.6-.5 .1-2 1.9-.9 .5a3.3 3.3 0 0 1 1-1.8l.7-1.1 .1-.7zM108.9 274l-1 1.5 1.3-.8zM109 273.9l.3 .7a.47 .47 0 0 0 .4-.4 .47 .47 0 0 0-.2-.5zM109.4 274.7l.3 .1 .3-.3-.1-.2zM110.4 274.5l.3-.1 .6-.6z" fill="#231f20" stroke="#231f20" stroke-width=".21"/>
<text font-size="15" fill="#231f20" x="29.4" y="190.7">CLOSED</text>
<text font-size="12.7" fill="#231f20" x="131.6" y="94.6">%</text>
<g font-size="10" fill="#231f20">
<text x="98.3" y="37.4">OPEN</text>
<text x="98.3" y="67.2">OPEN</text>
<text x="120.1" y="94.6">80</text>
<text x="143.9" y="94.6">AXL</text>
<text x="42" y="111.2">5</text>
<text x="61.8" y="111.2">MAX</text>
<text x="118" y="111.6">4WD ONLY</text>
<text x="40.7" y="127.9">25</text>
<text x="61.8" y="127.9">MAX</text>
<text x="120.8" y="127.9">CAUTION</text>
<text x="40.4" y="144.6">44</text>
<text x="61.8" y="144.6">MAX</text>
</g>
<text font-size="10" fill="#fff" x="42.4" y="94.6">CLOSED</text>
<text font-size="7" fill="#231f20" x="95.3" y="250.4">ROAD GROSS LOAD LIMIT SIGN</text>
<g font-size="6.3" fill="#231f20">
<text x="123.3" y="259">MODULE DETAIL</text>
<text x="177" y="274">TC1074</text>
</g>
<g font-size="6" fill="#231f20">
<text x="48.7" y="111.3">t</text>
<text x="53.7" y="128.1">t</text>
<text x="54.3" y="144.5">t</text>
</g>
<g font-size="4.2" fill="#231f20">
<text x="100.6" y="267.2">APPROVED AS OFFICIAL TRAFFIC SIGN</text>
<text x="174.7" y="285.6">E F</text>
</g>
<g font-size="4" fill="#231f20">
<text x="59.3" y="157.6">(725 x 200 mm plates only required, as detailed below)</text>
<text x="55.3" y="168.1">657</text>
<text x="15.5" y="175.9">34</text>
<text x="134.4" y="180.9">Hooks with double nuts and washers</text>
<text x="134.4" y="185.4">tacked or burred on</text>
<text x="134.4" y="197.2">U-Bolt with double nuts and washers</text>
<text x="25.6" y="202.5">Holes to suit</text>
<text x="134.4" y="201.7">tacked or burred on</text>
<text x="25.6" y="207">Hooks and U-Bolts</text>
<text x="82.9" y="207.3">Padlock</text>
<text x="135.3" y="212.7">Sign</text>
</g>
<g font-size="3.9" fill="#231f20">
<text x="97" y="166.7">Changeable</text>
<text x="97" y="170.5">Road Gross Load</text>
<text x="97" y="174.3">Limit Sign Plates</text>
</g>
<g font-size="3.7" fill="#231f20">
<text x="88.1" y="152.4">ATTACHMENT DETAIL</text>
<text x="15" y="226">Colour Legend</text>
<text x="105.9" y="225.9">Notes</text>
<text x="21" y="231.4">Black</text>
<text x="63.1" y="231.4">Retroreflective red</text>
<text x="105.8" y="231.3">1. For sign face designs refer TC1073_1 &amp; TC1073_2.</text>
<text x="21" y="236.4">Retroreflective white</text>
<text x="63.1" y="236.4">Retroreflective yellow</text>
<text x="105.8" y="235.5">2. * Legend compressed to fit panel (e.g. 20%).</text>
</g>
<g font-size="3.5" fill="#231f20">
<text x="21.5" y="267.8">Department of Transport and Main Roads</text>
<text x="18.1" y="271.8">Infrastructure Management &amp; Delivery Division</text>
<text x="16.7" y="280.7">Designed</text>
<text x="42.7" y="280.7">Checked</text>
<text x="69.7" y="280.7">Scale</text>
<text x="98.5" y="281.4">DIRECTOR</text>
<text x="154.7" y="276.2">05/01/15</text>
<text x="157.4" y="281.2">Date</text>
<text x="16.9" y="284.8">RH 11/98</text>
<text x="43.3" y="284.8">KB 09/02</text>
<text x="69.7" y="285.2">Not to Scale</text>
<text x="98.5" y="284.8">(Traffic Engineering and Data)</text>
</g>
<g font-size="2.7" fill="#231f20">
<text x="61.3" y="15.7">300</text>
<text x="78.2" y="15.7">205</text>
<text x="109.3" y="15.7">725</text>
<text x="92.3" y="20.6">1250</text>
<text x="144.9" y="33.4">150CN</text>
<text x="157.1" y="33.4">200</text>
<text x="164.6" y="33.4">240</text>
<text x="109.3" y="45.4">725</text>
<text x="140.3" y="45.4">205</text>
<text x="157.2" y="45.4">300</text>
<text x="124.7" y="50.4">1250</text>
<text x="54.2" y="61.5">240</text>
<text x="62.3" y="61.5">200</text>
<text x="70.1" y="61.5">150CN</text>
<text x="175" y="87.7">150CN/</text>
<text x="95.3" y="90.6">150CN</text>
<text x="107.5" y="90.6">200</text>
<text x="175" y="90.7">Arial</text>
<text x="175" y="93.6">Narrow.</text>
<text x="187.8" y="90.6">200</text>
<text x="95.3" y="105.6">150CN/</text>
<text x="108.2" y="107.2">200</text>
<text x="175" y="107.2">150CN*</text>
<text x="187.8" y="107.2">200</text>
<text x="95.3" y="108.6">90 LC</text>
<text x="95.3" y="122.3">150CN/</text>
<text x="95.3" y="125.2">90 LC</text>
<text x="108.2" y="123.9">200</text>
<text x="175" y="123.9">150CM</text>
<text x="187.8" y="123.9">200</text>
<text x="95.3" y="138.9">150CN/</text>
<text x="95.3" y="141.9">90 LC</text>
<text x="108.2" y="140.5">200</text>
</g>
</svg>
